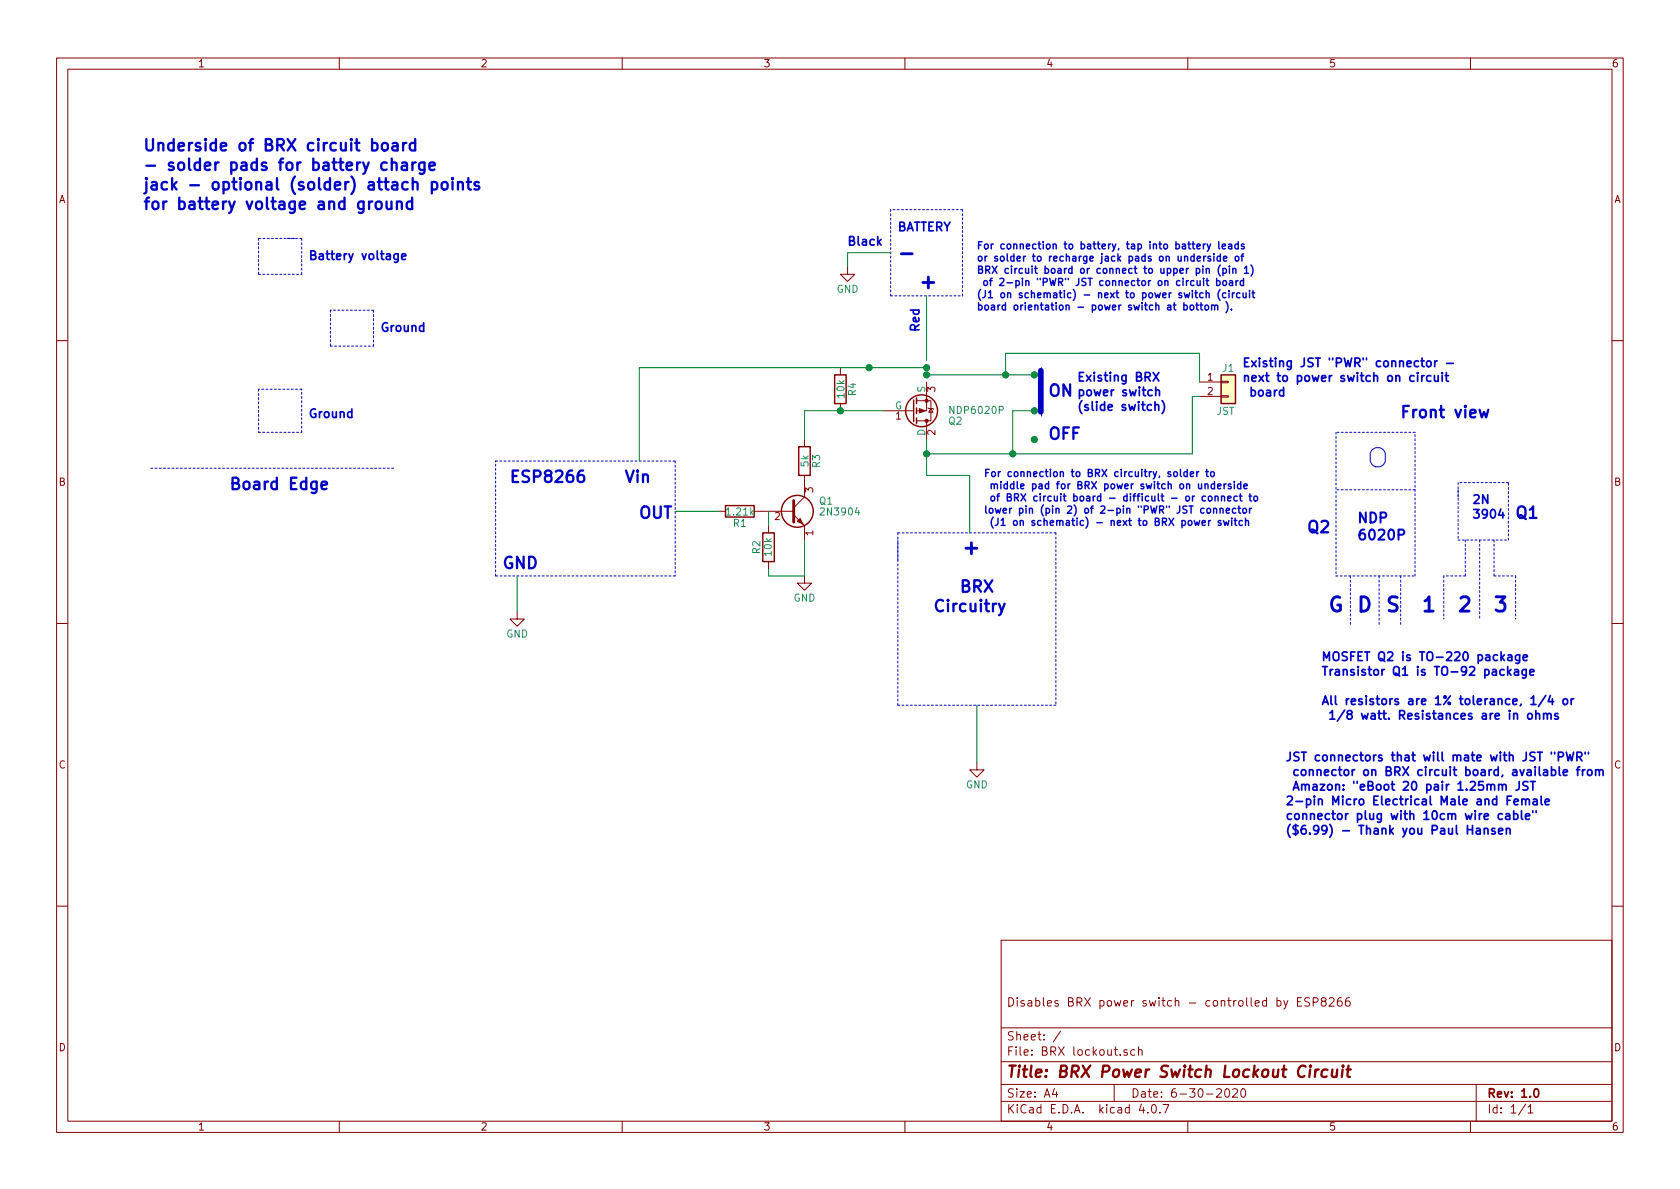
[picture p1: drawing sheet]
<svg xmlns="http://www.w3.org/2000/svg" width="297mm" height="210mm" viewBox="0 0 297 210" stroke-linecap="round" stroke-linejoin="round" font-family="sans-serif">
<g fill="none" stroke="#840000" stroke-width=".18">
<path d="M10 10.3h277v189.9h-277zM12 12.2h273v186.1h-273zM60 10.3v1.9M110 10.3v1.9M160 10.3v1.9M210 10.3v1.9M260 10.3v1.9M149.9 47.2v1.3h1.2l-1.2 1.3-1.3-1.3h1.3M10 60.2h2M142.2 77.7v1.3M148.6 65v1.3M148.6 71.4v1.2"/>
<path d="M156.2 72.6h5.3M162.1 70.9h2.5v3.5h-.8M162.1 74.4h1.7M163.8 67.6v5h-1.7M163.8 74.4v3.3M164.1 72.1l.1 .2h.8l.1 .1M164.6 72.3l.4 .6h-.8zM212.1 67.6h3.8M212.1 70.1h3.8M215.9 70h1.3v.2h-1.3zM215.9 67.4h1.3v.3h-1.3zM285 60.2h2"/>
<path d="M127 90.4h1.3M133.3 90.4h7M135.9 93v1.2M135.9 99.3v1.3M140.3 91.1l1.9 1.9v2.5M142.2 84.1v3.8l-1.9 1.9M10 110.3h2M91.4 108.2v1.3h1.3l-1.3 1.2-1.2-1.2h1.2M142.2 101.8v1.3h1.3l-1.3 1.3-1.2-1.3h1.2M285 110.3h2M172.7 134.9v1.2h1.3l-1.3 1.3-1.3-1.3h1.3M10 160.2h2"/>
<path d="M177 166.3h108v32h-108zM227 176.9l.3 1M227.7 176.9l-.5 1.4-.2 .1M229.4 177.1h.5M230.1 176.4h-.7v1.5h.7M231.5 176.5l-.5-.1-.3 .3 .1 .3 .7 .4v.4a.62 .62 0 0 1-.8 0M232.2 177.2l.7-.1 .1-.2v-.3l-.2-.2h-.6v1.5M233.9 177.1l-.3-.3 .1-.2 .2-.2 .4 .1 .2 .2-.1 .2-.6 .2a.48 .48 0 0 0-.1 .7l.2 .1 .5-.1a.48 .48 0 0 0-.2-.7M235 176.6l.3-.2h.3l.3 .5-1 1h1M237.2 176.4a.59 .59 0 0 0-.8 .7l.1 .7 .2 .1 .5-.1 .1-.5-.1-.2-.5-.1-.3 .3M238.6 176.4a.59 .59 0 0 0-.7 .7v.7l.3 .1 .5-.1v-.5l-.1-.2-.4-.1-.3 .3M285 160.2h2"/>
<path d="M60 198.3v1.9M110 198.3v1.9M160 198.3v1.9M177 194.8h108M177 191.8h108M177 187.8h108M177 181.8h108M186.4 192.5l-.3 1h.9M186.8 193v1M187.5 182.3l-1.3 2M197 191.8v3M199.3 185.7a.37 .37 0 0 0-.6 .1l.1 .2 .5 .2 .1 .1-.3 .3-.4-.1"/>
<path d="M200.6 185.7l-.4-.1-.3 .3 .1 .6 .2 .1 .4-.1M201.3 185.7l.2-.1 .4 .1v.9M201.3 185.1v1.5M201.8 195.2l-.4 1.1h1M202.9 196.7v.1M203.8 195.4l.1-.1a.81 .81 0 0 1 .6 .6 .81 .81 0 0 1-.3 .8l-.1 .1a.8 .8 0 0 1-.6-.6 .8 .8 0 0 1 .3-.8zM205.1 196.7v.1M205.6 195.3h1.1l-.7 1.5M210 198.3v1.9M215.1 192.7l.2-.2h.4l.3 .5-1 1h1M216.7 192.7l.2-.2a.81 .81 0 0 1 .6 .6 .81 .81 0 0 1-.3 .8l-.2 .1a.79 .79 0 0 1-.3-1.3zM218 192.7l.2-.2h.3l.3 .5-.9 1h.9"/>
<path d="M219.5 192.7l.2-.2a.81 .81 0 0 1 .6 .6 .81 .81 0 0 1-.3 .8l-.1 .1a.79 .79 0 0 1-.4-1.3zM260 198.3v1.9M261 191.8v6.5M269.7 195.2l-1.2 2M270.2 195.8l.4-.5v1.5M270.2 196.8h.8"/>
</g>
<path d="M271.3 192.7l.3-.2a.81 .81 0 0 1 .5 .6 .81 .81 0 0 1-.2 .8l-.2 .1a.79 .79 0 0 1-.4-1.3z" fill="none" stroke="#840000" stroke-width=".3"/>
<path d="M233.2 189.1a.54 .54 0 0 0-.6 .4M234.7 189.2a.7 .7 0 0 0-1 .3v.8l.3 .1 .6-.1M235.6 189.1l-.1 1.2a.56 .56 0 0 0 .8 0M236.4 189.1l-.1 1.3M237.4 189.1l-.2 1.3M237.5 188.4l-.1 .2 .2-.1-.1-.1-.1 .2M238.1 189.1h.7M238.4 188.4l-.2 1.8 .1 .1 .4 .1" fill="none" stroke="#840000" stroke-width=".41"/>
<g fill="none" stroke="#840000" stroke-width=".25">
<path d="M141.2 79h2.1v5.1h-2.1zM147.6 66.3h2v5.1h-2zM161.5 70.7v3.8M162.1 70.4v1M162.1 72.1v1M162.1 73.9v1M215.9 66.3h2.5v5.1h-2.5zM128.3 89.4h5v2h-5zM134.9 94.2h2v5.1h-2z"/>
<circle cx="162.9" cy="72.6" r="2.82"/>
<circle cx="141" cy="90.4" r="2.82"/>
</g>
<g fill="#840000" stroke="#840000" stroke-width=".18">
<path d="M162.6 72.3l1 .3-1 .4z"/>
<path d="M141 92.2l.5-.5 .5 1z"/>
<circle cx="163.8" cy="70.9" r=".28"/>
<circle cx="163.8" cy="74.4" r=".28"/>
</g>
<g fill="none" stroke="#0000c2" stroke-width=".25">
<path d="M210.5 54.1l.3-.2 .3 .3v.4l-.3 .2-.3-.1zM211.4 53.9h.5M211.6 53.5v1.1l.3 .2M212.2 53.9h.4M212.3 53.5v1.1l.3 .2M213.1 54.1l.3-.2 .3 .3v.4l-.3 .2-.3-.1zM213.2 49.6h.5M213.3 51.9l.1-.1 .3 .1 .1 .7M213.4 49.2v1.1l.3 .2M213.4 43.1l.3 .9M214 43.1l-.4 1.2-.2 .1M214 45.4l-.3-.1-.1 .2v.2l.4 .1v.3h-.4"/>
<path d="M214.2 54.1l.2-.2 .3 .1 .1 .8M214.2 53.9v.9M214.6 44.9v.1M214.6 45.3v.9M214.8 54.1l.1-.2 .3 .1 .1 .8M215.1 49.7l.4-.1 .2 .3-.1 .5h-.5M215.1 49.2v1.3M215.5 42.7v1.1l.2 .2M215.7 51.2a1.51 1.51 0 0 0 0 1.9M215.7 46.9a1.51 1.51 0 0 0 0 1.9M215.8 45.4l-.4-.1-.2 .3 .1 .5h.5M215.8 44.9v1.3"/>
<path d="M216.1 43.6l.6-.1-.1-.3-.3-.1-.2 .2 .1 .6h.4M216.2 47.5h.4l.2 .2-.1 .6h-.5M216.2 47.5v1.2M216.3 49.8l.3-.2 .3 .3v.3l-.3 .3-.3-.1zM216.3 45.7l.6-.1v-.2l-.4-.1-.2 .2 .1 .6h.5M216.7 51.9l-.3-.1-.2 .2 .1 .6h.4M216.8 53.3a1.51 1.51 0 0 1 0 2M217.2 43.2h.5l.1 .8M217.3 51.4v.1M217.3 51.8v.8M217.4 47.1v.1M217.4 47.5v.8"/>
<path d="M217.4 49.7h.5v.8M217.7 54.7v.1M217.8 43.5l-.6 .1v.1l.2 .3 .4-.1M217.9 51.8v.8M217.9 49.9l-.5 .2-.1 .1 .2 .3 .4-.1M218 47.6l.2-.1h.3v.8M218 47.5v.8M218.3 51.8l-.4 .2M218.4 45.4l.4-.1 .2 .3v.3l-.2 .3-.4-.2zM218.5 49.6v.9M218.9 49.6l-.4 .3M218.9 43.2l-.3-.1-.3 .3 .1 .5h.5"/>
<path d="M218.9 42.7v1.3M219.2 51.9l-.3-.1-.3 .2 .1 .6h.5M219.4 45.3h.5M219.8 51.8v.8h.3l.2-.1M219.9 49.7l-.4-.1-.2 .3 .1 .5h.5M219.9 49.2v1.3M219.9 44.9l-.3 .2v1.1M220 43.2l-.3-.1-.2 .2v.2l.5 .1v.3h-.5M220 47.4l.4-.3v1.2M220 48.3h.8M220.3 51.8v.8M220.9 51.4v.1"/>
<path d="M220.9 51.8v.8M221.2 46.9a1.51 1.51 0 0 1 0 1.9M221.4 51.8h.4M221.5 51.4v1l.3 .2M209.9 83.5l-.4-.1-.2 .3 .1 .5h.5M209.9 83v1.3M210.5 83.8l.5-.1v-.2l-.4-.1-.1 .2v.6h.5M211.6 83.4v.9M212 83.4l-.4 .3M213.1 87.8l-.3-.1-.3 .3 .1 .5h.5M213.2 83.4h.5M213.4 83v1.1l.3 .2"/>
<path d="M213.7 87.9l.3-.2 .3 .3v.3l-.3 .3-.3-.1zM213.7 92v.9M214 92l-.3 .3M214.1 83.5l.4-.1 .2 .3v.3l-.2 .3-.4-.2zM214.6 90l.2-.1 .3 .1v.7M214.6 89.9v.8M214.8 87.9l.2-.2 .3 .1 .1 .8M214.8 87.7v.9M215.3 86l.6-.1-.1-.3h-.3l-.2 .1v.7h.5M215.7 90l.2-.1 .3 .1 .1 .7M215.7 89.9v.8M215.9 92.1l-.3-.1-.2 .2v.2l.5 .1v.3h-.5"/>
<path d="M216 87.9l.2-.2 .3 .1v.8M216 87.7v.9M216.3 92l.3 .9 .2-.6 .3 .6 .2-.9M216.4 85.6v.8M216.8 85.6l-.4 .2M216.8 90.3l.6-.1-.1-.2-.3-.1-.2 .2 .1 .6h.4M217.1 88.2l.6-.2-.1-.2-.4-.1-.1 .2v.6h.5M217.7 85.6h-.4l-.1 .1v.2l.5 .1v.4h-.5M217.8 91.6v.1M217.8 92v.9M218.2 92h.5M218.2 85.2v.1"/>
<path d="M218.2 85.6v.8M218.4 91.6v1.1l.3 .2M218.5 90l-.4-.1-.2 .2 .1 .6h.5M218.7 87.8l-.3-.1-.2 .3 .1 .5h.4M218.9 89.9h.5M219 89.5v1l.4 .2M219.1 87.7h.5M219.3 87.3v1.1l.3 .2M219.4 85.6h-.4l-.2 .2 .1 .6h.5M219.4 85.2v1.2M219.7 92.1l-.4-.1-.2 .3 .1 .5h.5M219.8 90l.3-.1 .3 .2v.4l-.3 .2-.3-.1z"/>
<path d="M219.9 86l.6-.1v-.3h-.4l-.2 .1 .1 .7h.5M220.2 92.2l.2-.2 .3 .1 .1 .8M220.2 91.6v1.3M220.8 87.7h.5M220.9 89.9v.8M221 87.3v1.1l.3 .2M221.3 89.9l-.4 .2M221.7 87.9l.4-.2 .3 .3v.3l-.3 .3-.4-.1z"/>
</g>
<path d="M140.3 88.5v3.8" fill="none" stroke="#840000" stroke-width=".51"/>
<g fill="none" stroke="#0000c2" stroke-width=".41">
<path d="M66.5 35.8a.56 .56 0 0 1 1 .2v.6a.55 .55 0 0 1-.5 .4 .55 .55 0 0 1-.6-.4zM67.6 25.4a.56 .56 0 0 1 1 .2v.6a.55 .55 0 0 1-.6 .4 .55 .55 0 0 1-.5-.4zM68.4 35.6l.1 1.3a.55 .55 0 0 0 .7-.1M69.2 35.6v1.4M69.3 28.9a.51 .51 0 0 1 .8 .1v1.1M69.3 28v2.1M69.4 25.4l.2-.1 .6 .1 .1 1.2M70.2 35.8a.51 .51 0 0 1 .8 .1v1.1M70.2 35.6v1.4M70.3 25.7l-.7 .2a.39 .39 0 0 0-.3 .3 .39 .39 0 0 0 .3 .4l.7-.1M71.1 28.8l.2-.1 .6 .1 .1 1.3M71.3 25.3v1.3"/>
<path d="M71.9 25.3l-.4 .1-.2 .2M72 29.2l-.7 .1a.39 .39 0 0 0-.3 .4 .39 .39 0 0 0 .3 .4l.7-.1M72.9 35.7l-.6-.1-.4 .4 .1 .8 .3 .2 .6-.1M72.9 34.9v2.1M72.9 28.7v1.4M73.4 25.4l-.6-.1-.4 .3 .1 .8 .3 .2 .6-.1M73.4 24.6v2M73.5 28.7l-.4 .1-.2 .3M75.1 28.7v1.7a.54 .54 0 0 1-.9 .3M75.1 28.8l-.6-.1-.4 .4 .1 .8 .3 .2 .6-.1M75.9 29.4l1-.2-.1-.4-.6-.1-.3 .3 .1 1 .2 .1 .6-.1M76.4 32.3l.5-.1 .4 .4v.5l-.2 .3-.2 .1-.5-.1"/>
<path d="M76.4 32.2v2M78.2 32.4a.56 .56 0 0 1 .9 .2v.5a.55 .55 0 0 1-.5 .4 .55 .55 0 0 1-.5-.4zM80 31.5l-.1 .1 .1 .1 .1-.1-.1-.1v.2M80 32.2v1.3M81 32.4a.51 .51 0 0 1 .8 .1v1M81 32.2v1.3M82.5 32.2h.8M82.8 31.5v1.7l.1 .2 .4 .1M84.7 32.3a.5 .5 0 0 0-.8 .2v.1a.74 .74 0 0 0 .8 .3l.1 .2-.1 .3-.2 .1-.6-.1M261.6 72.5l.4 1.3 .4-1 .4 1 .3-1.3M56.8 85.8l1-.2-.1-.3-.6-.1-.3 .2 .1 1 .2 .1 .6-.1M103.1 83.2a.8 .8 0 0 0-1 .9l.1 1 .3 .1h.4l.3-.1 .1-.7-.2-.3-.6-.1-.4 .4"/>
<path d="M174.1 102.6l1.4 2M175.5 102.6l-1.4 2"/>
</g>
<path d="M159.4 44.9h1.9" fill="none" stroke="#0000c2" stroke-width=".51"/>
<g fill="none" stroke="#0000c2" stroke-width=".3">
<path d="M71 45.4l.8-.2-.1-.2-.5-.1-.2 .2 .1 .7h.6M203.9 65.9l1 1.5M204.2 71.7l.1-.1a.36 .36 0 0 1 .6 .2v.8M204.3 69.1l.1-.1a.36 .36 0 0 1 .6 .2v.8M204.9 65.9l-1 1.5M205.5 70.8a1.75 1.75 0 0 1 0 2.3M226.9 69.1a.48 .48 0 0 0-.6 .1v.7a.48 .48 0 0 0 .6 0M226.9 68.5v1.5M251.8 66.4l-.3 .1-.1 .2M252.3 64l.2-.2 .5 .2v.6l-.1 .2h-.4l-.2-.1zM253 66.5a.48 .48 0 0 0-.7 .1v.7a.48 .48 0 0 0 .7 .1M253.6 66.4v.8a.38 .38 0 0 0 .7 .1"/>
<path d="M253.7 63.8v1M254.1 63.8l-.3 .1-.1 .2M254.3 66.4v1M255 65.9v.2M255 66.4v1M255.5 66.4h.6M255.7 65.9v1.3l.4 .2M255.8 64.3h1.1M265.4 90l-.4 1.1h.9M265.6 116.2l.4 .6M266 115.8l-.6 .6M266.6 117.9v1.5"/>
<path d="M266.6 115.9h.6l.1 .9M266.7 118.8l.5 .6M267.2 118.4l-.6 .6M267.3 116.1l-.5 .1a.3 .3 0 0 0-.2 .3 .3 .3 0 0 0 .2 .3l.5-.1M267.8 118.5h.6l.1 .9M268.5 118.7l-.5 .1a.3 .3 0 0 0-.3 .3 .3 .3 0 0 0 .3 .3l.5-.1M268.7 115.8v1.2l-.3 .3-.4-.1M268.7 115.9a.48 .48 0 0 0-.7 0v.8a.48 .48 0 0 0 .7 0M269.3 116.3l.8-.2-.1-.2-.5-.1-.2 .2 .1 .7h.6M269.8 118.4v1.2l-.2 .3-.4-.1M269.8 118.5a.48 .48 0 0 0-.6 0v.7a.48 .48 0 0 0 .6 .1M270.5 118.9l.7-.2-.1-.2-.4-.1-.2 .2 .1 .7h.5"/>
<path d="M265 138.9v-.1a.36 .36 0 0 1 .6 .1v.8M265.6 138.9a.35 .35 0 0 1 .4-.2 .35 .35 0 0 1 .3 .2v.8M268.6 138.2v1.1a.47 .47 0 0 1-.6 .4M270.2 138.3a.62 .62 0 0 0-.9 0v.5l.8 .3v.5a.62 .62 0 0 1-.8 0M270.2 126.3l.2-.1 .4 .1 .1 .6-.1 .2-.4 .1-.2-.2zM270.7 123.5l.4-.4v1.5M270.7 124.6h.9M271 138.2v1.5M271.6 126.3v-.1a.36 .36 0 0 1 .6 .2v.8M271.6 125.6v1.6M272.9 126.3l.1-.1a.36 .36 0 0 1 .6 .2v.8M272.9 126.2v1"/>
<path d="M273.3 123l-1.3 1.9M273.6 126.4a.35 .35 0 0 1 .3-.3 .35 .35 0 0 1 .3 .3v.8M274.1 123l-.4 1.1h1M274.5 123.6v1M274.9 133v.3M275.5 126.2h-.4l-.2 .2 .1 .2 .5 .1v.4h-.6M275.5 133.8h.8l.1-.3v-.3l-.3-.2h-.6v1.5M276.4 136.6l.7-.1v-.3l-.5-.1-.2 .2 .1 .8h.6M276.4 123.7l.3-.1 .4 .1 .1 .6-.2 .2-.3 .1-.3-.2zM276.9 133l.4 1.5 .3-1.1 .3 1.1 .3-1.5M277.8 123.6v1M278.2 123.6h-.2l-.2 .3"/>
<path d="M278.7 136.1h.6M278.8 133.8h.8l.1-.3-.1-.3-.2-.2h-.6v1.5M279.2 133.8l.5 .7M279.3 135.6l-.3 .1-.1 .1v1.3M279.8 136.1v1M280.2 136.1l-.2 .1-.2 .2M280.3 133v.3M280.7 136.3l.3-.2 .4 .2 .1 .5-.2 .3h-.3l-.3-.1zM280.8 133v.3M282.1 136.3l.1-.1a.36 .36 0 0 1 .6 .1v.8M282.1 136.1v1M282.8 136.3a.35 .35 0 0 1 .3-.2 .35 .35 0 0 1 .3 .2v.8"/>
<path d="M261.1 146.6h.5l.1 .9M261.7 146.8l-.5 .1a.3 .3 0 0 0-.2 .3 .3 .3 0 0 0 .2 .3l.5-.1M262.4 146.6h.1a.36 .36 0 0 1 .6 .1v.8M262.4 146.5v1M264.3 146.6l-.3-.1-.3 .2 .1 .2 .5 .2v.3h-.6M265 147l.7-.2-.1-.2-.4-.1-.2 .2v.7h.6M266.3 144h.6v.9M266.3 146.6h.1a.36 .36 0 0 1 .6 .1v.8M266.3 146.5v1M266.5 141.5h.5M266.9 144.2l-.5 .1a.3 .3 0 0 0-.2 .3 .3 .3 0 0 0 .2 .3l.5-.1M267.2 140.8h-.7v1.5"/>
<path d="M267.6 144a.48 .48 0 0 1 .7 0v.7a.48 .48 0 0 1-.7 .1M267.6 143.4v1.5M267.7 141.8l.8-.1-.1-.3-.5-.1-.2 .2 .1 .7h.6M269 143.4v1.3l.2 .2M269.1 141.4h.1a.36 .36 0 0 1 .5 .1v.8M269.1 141.3v1M269.7 144.4l.8-.2-.1-.2-.4-.1-.3 .2 .1 .7h.6M269.7 141.5a.35 .35 0 0 1 .4-.2 .35 .35 0 0 1 .3 .2v.8M271 143.4v.3M271.1 141.4h.6l.1 .9M271.6 143.4v.3M271.8 141.7h-.5a.3 .3 0 0 0-.3 .3 .3 .3 0 0 0 .3 .3l.5-.1"/>
<path d="M272.5 140.8v1.3l.2 .2M273.2 141.8l.7-.1v-.3l-.5-.1-.2 .2 .1 .7h.6"/>
</g>
<path d="M247.3 94.6h.6a.47 .47 0 0 0 .4-.5 .47 .47 0 0 0-.4-.5h-.6v1.8" fill="none" stroke="#0000c2" stroke-width=".36"/>
<g fill="none" stroke="#0000c2" stroke-width=".18" stroke-dasharray=".3 .4">
<path d="M157.5 37.1v15.2M170.2 37.1h-12.7M45.7 42.2v6.3M45.7 48.5h7.6M52.1 42.2h-6.4M53.3 48.5v-6.3M53.3 42.2h-2.5M58.4 54.9v6.3M66 54.9h-7.6M157.5 52.3h12.7M170.2 52.3v-15.2M45.7 68.8v7.6"/>
<path d="M45.7 76.4h7.6M53.3 76.4v-7.6M53.3 68.8h-7.6M58.4 61.2h7.6M66 61.2v-6.3M236.2 76.4v25.4M250.2 76.4h-14M26.7 82.8h43.1M87.6 81.5h31.8M119.4 81.5v20.3M158.7 94.2h28M158.7 94.2v5.1"/>
<path d="M186.7 94.2v30.5M250.2 86.6h-14M257.8 86.6v8.9M257.8 95.5h8.9M257.8 85.3v2.6M259.1 95.5v6.3M261.6 95.5v14M264.2 95.5v6.3M266.7 95.5v-10.2M266.7 85.3h-8.9M87.6 101.8v-20.3M119.4 101.8h-31.8"/>
<path d="M236.2 101.8h14M238.8 101.8v8.9M243.8 101.8v8.9M247.6 101.8v8.9M250.2 101.8v-25.4M255.3 101.8v7.7M259.1 101.8h-3.8M264.2 101.8h3.8M268 101.8v7.7M158.7 124.7v-29.2M186.7 124.7h-28"/>
</g>
<g fill="none" stroke="#008400" stroke-width=".18">
<path d="M157.5 44.7h-7.6v2.5M163.8 52.3v11.4M156.2 72.6h-14v5.1M163.8 77.7v6.4h7.6v10.1M163.8 65h-50.8v16.5M163.8 66.3h19.1M177.8 66.3v-3.8h34.3v5.1M182.9 72.6h-3.8v7.7M212.1 70.1h-1.3v10.2h-47M119.4 90.4h7.6M135.9 90.4v2.6M142.2 95.5v6.3h-6.3v-1.2"/>
<path d="M91.4 101.8v6.4M172.7 124.7v10.2"/>
</g>
<g fill="#008400" stroke="#008400" stroke-width=".25">
<circle cx="163.8" cy="65" r=".51"/>
<circle cx="148.6" cy="72.6" r=".51"/>
<circle cx="153.7" cy="65" r=".51"/>
<circle cx="163.8" cy="66.3" r=".51"/>
<circle cx="163.8" cy="80.3" r=".51"/>
<circle cx="182.9" cy="77.7" r=".51"/>
<circle cx="177.8" cy="66.3" r=".51"/>
<circle cx="179.1" cy="80.3" r=".51"/>
</g>
<path d="M215.9 66.3h2.5v5.1h-2.5z" fill="#ffffc2" stroke="#ffffc2" stroke-width=".18"/>
<text font-size="7.1" fill="#008400" x="181.6" y="71.4">|</text>
<text font-size="7.1" fill="#0000c2" x="241.3" y="82.8">o</text>
<g font-size="3.5" fill="#0000c2">
<text x="162.6" y="51">+</text>
<text x="170.2" y="98">+</text>
<text x="234.9" y="108.2">G</text>
<text x="240" y="108.2">D</text>
<text x="245.1" y="108.2">S</text>
<text x="251.5" y="108.2">1</text>
<text x="257.8" y="108.2">2</text>
<text x="264.2" y="108.2">3</text>
</g>
<g font-size="2.8" fill="#0000c2">
<text x="25.4" y="26.7">Underside of BRX circuit board</text>
<text x="25.4" y="30.2">- solder pads for battery charge</text>
<text x="25.4" y="33.6">jack - optional (solder) attach points</text>
<text x="25.4" y="37.1">for battery voltage and ground</text>
<text x="185.4" y="70.1">ON</text>
<text x="185.4" y="77.7">OFF</text>
<text x="247.6" y="73.9">Front view</text>
<text x="40.6" y="86.6">Board Edge</text>
<text x="90.2" y="85.3">ESP8266</text>
<text x="110.5" y="85.3">Vin</text>
<text x="113" y="91.7">OUT</text>
<text x="231.1" y="94.2">Q2</text>
<text x="268" y="91.7">Q1</text>
<text x="88.9" y="100.6">GND</text>
<text x="167.5" y="104.7">BRX</text>
<text x="165.1" y="108.2">Circuitry</text>
</g>
<text font-size="2.8" fill="#840000" x="178" y="190.5">Title: BRX Power Switch Lockout Circuit</text>
<g font-size="2.5" fill="#0000c2">
<text x="240" y="92.5">NDP</text>
<text x="240" y="95.5">6020P</text>
</g>
<g font-size="2.1" fill="#0000c2">
<text x="158.7" y="40.9">BATTERY</text>
<text x="54.6" y="46">Battery voltage</text>
<text x="149.9" y="43.4">Black</text>
<text x="67.3" y="58.7">Ground</text>
<text x="162.6" y="58.7" transform="rotate(-90 162.6 58.7)">Red</text>
<text x="219.7" y="64.9">Existing JST &quot;PWR&quot; connector -</text>
<text x="190.5" y="67.5">Existing BRX</text>
<text x="190.5" y="70">power switch</text>
<text x="219.7" y="67.5">next to power switch on circuit</text>
<text x="220.3" y="70.1">board</text>
<text x="54.6" y="73.9">Ground</text>
<text x="190.5" y="72.6">(slide switch)</text>
<text x="260.3" y="89.1">2N</text>
<text x="260.3" y="91.7">3904</text>
<text x="233.7" y="116.9">MOSFET Q2 is TO-220 package</text>
<text x="233.7" y="119.5">Transistor Q1 is TO-92 package</text>
<text x="233.7" y="124.7">All resistors are 1% tolerance, 1/4 or</text>
<text x="234.3" y="127.2">1/8 watt. Resistances are in ohms</text>
<text x="227.3" y="134.6">JST connectors that will mate with JST &quot;PWR&quot;</text>
<text x="227.9" y="137.2">connector on BRX circuit board, available from</text>
<text x="227.3" y="142.4">2-pin Micro Electrical Male and Female</text>
<text x="227.9" y="139.8">Amazon: &quot;eBoot 20 pair 1.25mm JST</text>
<text x="227.3" y="145">connector plug with 10cm wire cable&quot;</text>
<text x="227.3" y="147.6">($6.99) - Thank you Paul Hansen</text>
</g>
<g font-size="2.1" fill="#840000">
<text x="178" y="178">Disables BRX power switch - controlled by ESP8266</text>
<text x="178" y="184">Sheet: /</text>
<text x="178" y="186.7">File: BRX lockout.sch</text>
<text x="178" y="196.9">KiCad E.D.A. kicad 4.0.7</text>
<text x="178" y="194.1">Size: A4</text>
<text x="200" y="194.1">Date: 6-30-2020</text>
<text x="263" y="194.1">Rev: 1.0</text>
<text x="263" y="196.9">Id: 1/1</text>
</g>
<g font-size="1.8" fill="#840000">
<text x="35" y="11.9">1</text>
<text x="85" y="11.9">2</text>
<text x="135" y="11.9">3</text>
<text x="185" y="11.9">4</text>
<text x="235" y="11.9">5</text>
<text x="285" y="11.9">6</text>
<text x="10.4" y="35.9">A</text>
<text x="285.4" y="35.9">A</text>
<text x="165.4" y="69.3" transform="rotate(-90 165.4 69.3)">3</text>
<text x="213.5" y="67.3">1</text>
<text x="213.5" y="69.8">2</text>
<text x="158.4" y="74.2">1</text>
<text x="165.4" y="76.9" transform="rotate(-90 165.4 76.9)">2</text>
<text x="10.4" y="85.9">B</text>
<text x="143.8" y="87.1" transform="rotate(-90 143.8 87.1)">3</text>
<text x="285.4" y="85.9">B</text>
<text x="137" y="91.9">2</text>
<text x="143.8" y="94.7" transform="rotate(-90 143.8 94.7)">1</text>
<text x="10.4" y="135.9">C</text>
<text x="285.4" y="135.9">C</text>
<text x="10.4" y="185.9">D</text>
<text x="285.4" y="185.9">D</text>
<text x="35" y="199.9">1</text>
<text x="85" y="199.9">2</text>
<text x="135" y="199.9">3</text>
<text x="185" y="199.9">4</text>
<text x="235" y="199.9">5</text>
<text x="285" y="199.9">6</text>
</g>
<g font-size="1.8" fill="#0000c2">
<text x="172.7" y="44.1">For connection to battery, tap into battery leads</text>
<text x="172.7" y="46.2">or solder to recharge jack pads on underside of</text>
<text x="172.7" y="48.4">BRX circuit board or connect to upper pin (pin 1)</text>
<text x="172.7" y="52.7">(J1 on schematic) - next to power switch (circuit</text>
<text x="173.2" y="50.5">of 2-pin &quot;PWR&quot; JST connector on circuit board</text>
<text x="172.7" y="54.9">board orientation - power switch at bottom ).</text>
<text x="174" y="84.3">For connection to BRX circuitry, solder to</text>
<text x="174.5" y="86.5">middle pad for BRX power switch on underside</text>
<text x="174.5" y="88.6">of BRX circuit board - difficult - or connect to</text>
<text x="174" y="90.8">lower pin (pin 2) of 2-pin &quot;PWR&quot; JST connector</text>
<text x="174.5" y="93">(J1 on schematic) - next to BRX power switch</text>
</g>
<g font-size="1.8" fill="#008484">
<text x="147.9" y="51.8">GND</text>
<text x="216.2" y="65.7">J1</text>
<text x="149.3" y="70.3" transform="rotate(-90 149.3 70.3)">10k</text>
<text x="151.3" y="69.9" transform="rotate(-90 151.3 69.9)">R4</text>
<text x="163.6" y="69.4" transform="rotate(-90 163.6 69.4)">S</text>
<text x="158.2" y="72.4">G</text>
<text x="163.6" y="77.1" transform="rotate(-90 163.6 77.1)">D</text>
<text x="167.7" y="75.1">Q2</text>
<text x="168.2" y="73.2">NDP6020P</text>
<text x="215.3" y="73.3">JST</text>
<text x="143" y="82.5" transform="rotate(-90 143 82.5)">5k</text>
<text x="145" y="82.6" transform="rotate(-90 145 82.6)">R3</text>
<text x="144.9" y="89.2">Q1</text>
<text x="128.6" y="91.1">1.21k</text>
<text x="129.7" y="93.2">R1</text>
<text x="145.4" y="91.1">2N3904</text>
<text x="134.4" y="97.9" transform="rotate(-90 134.4 97.9)">R2</text>
<text x="136.4" y="98.2" transform="rotate(-90 136.4 98.2)">10k</text>
<text x="140.3" y="106.4">GND</text>
<text x="89.5" y="112.7">GND</text>
<text x="170.8" y="139.4">GND</text>
</g>
</svg>
